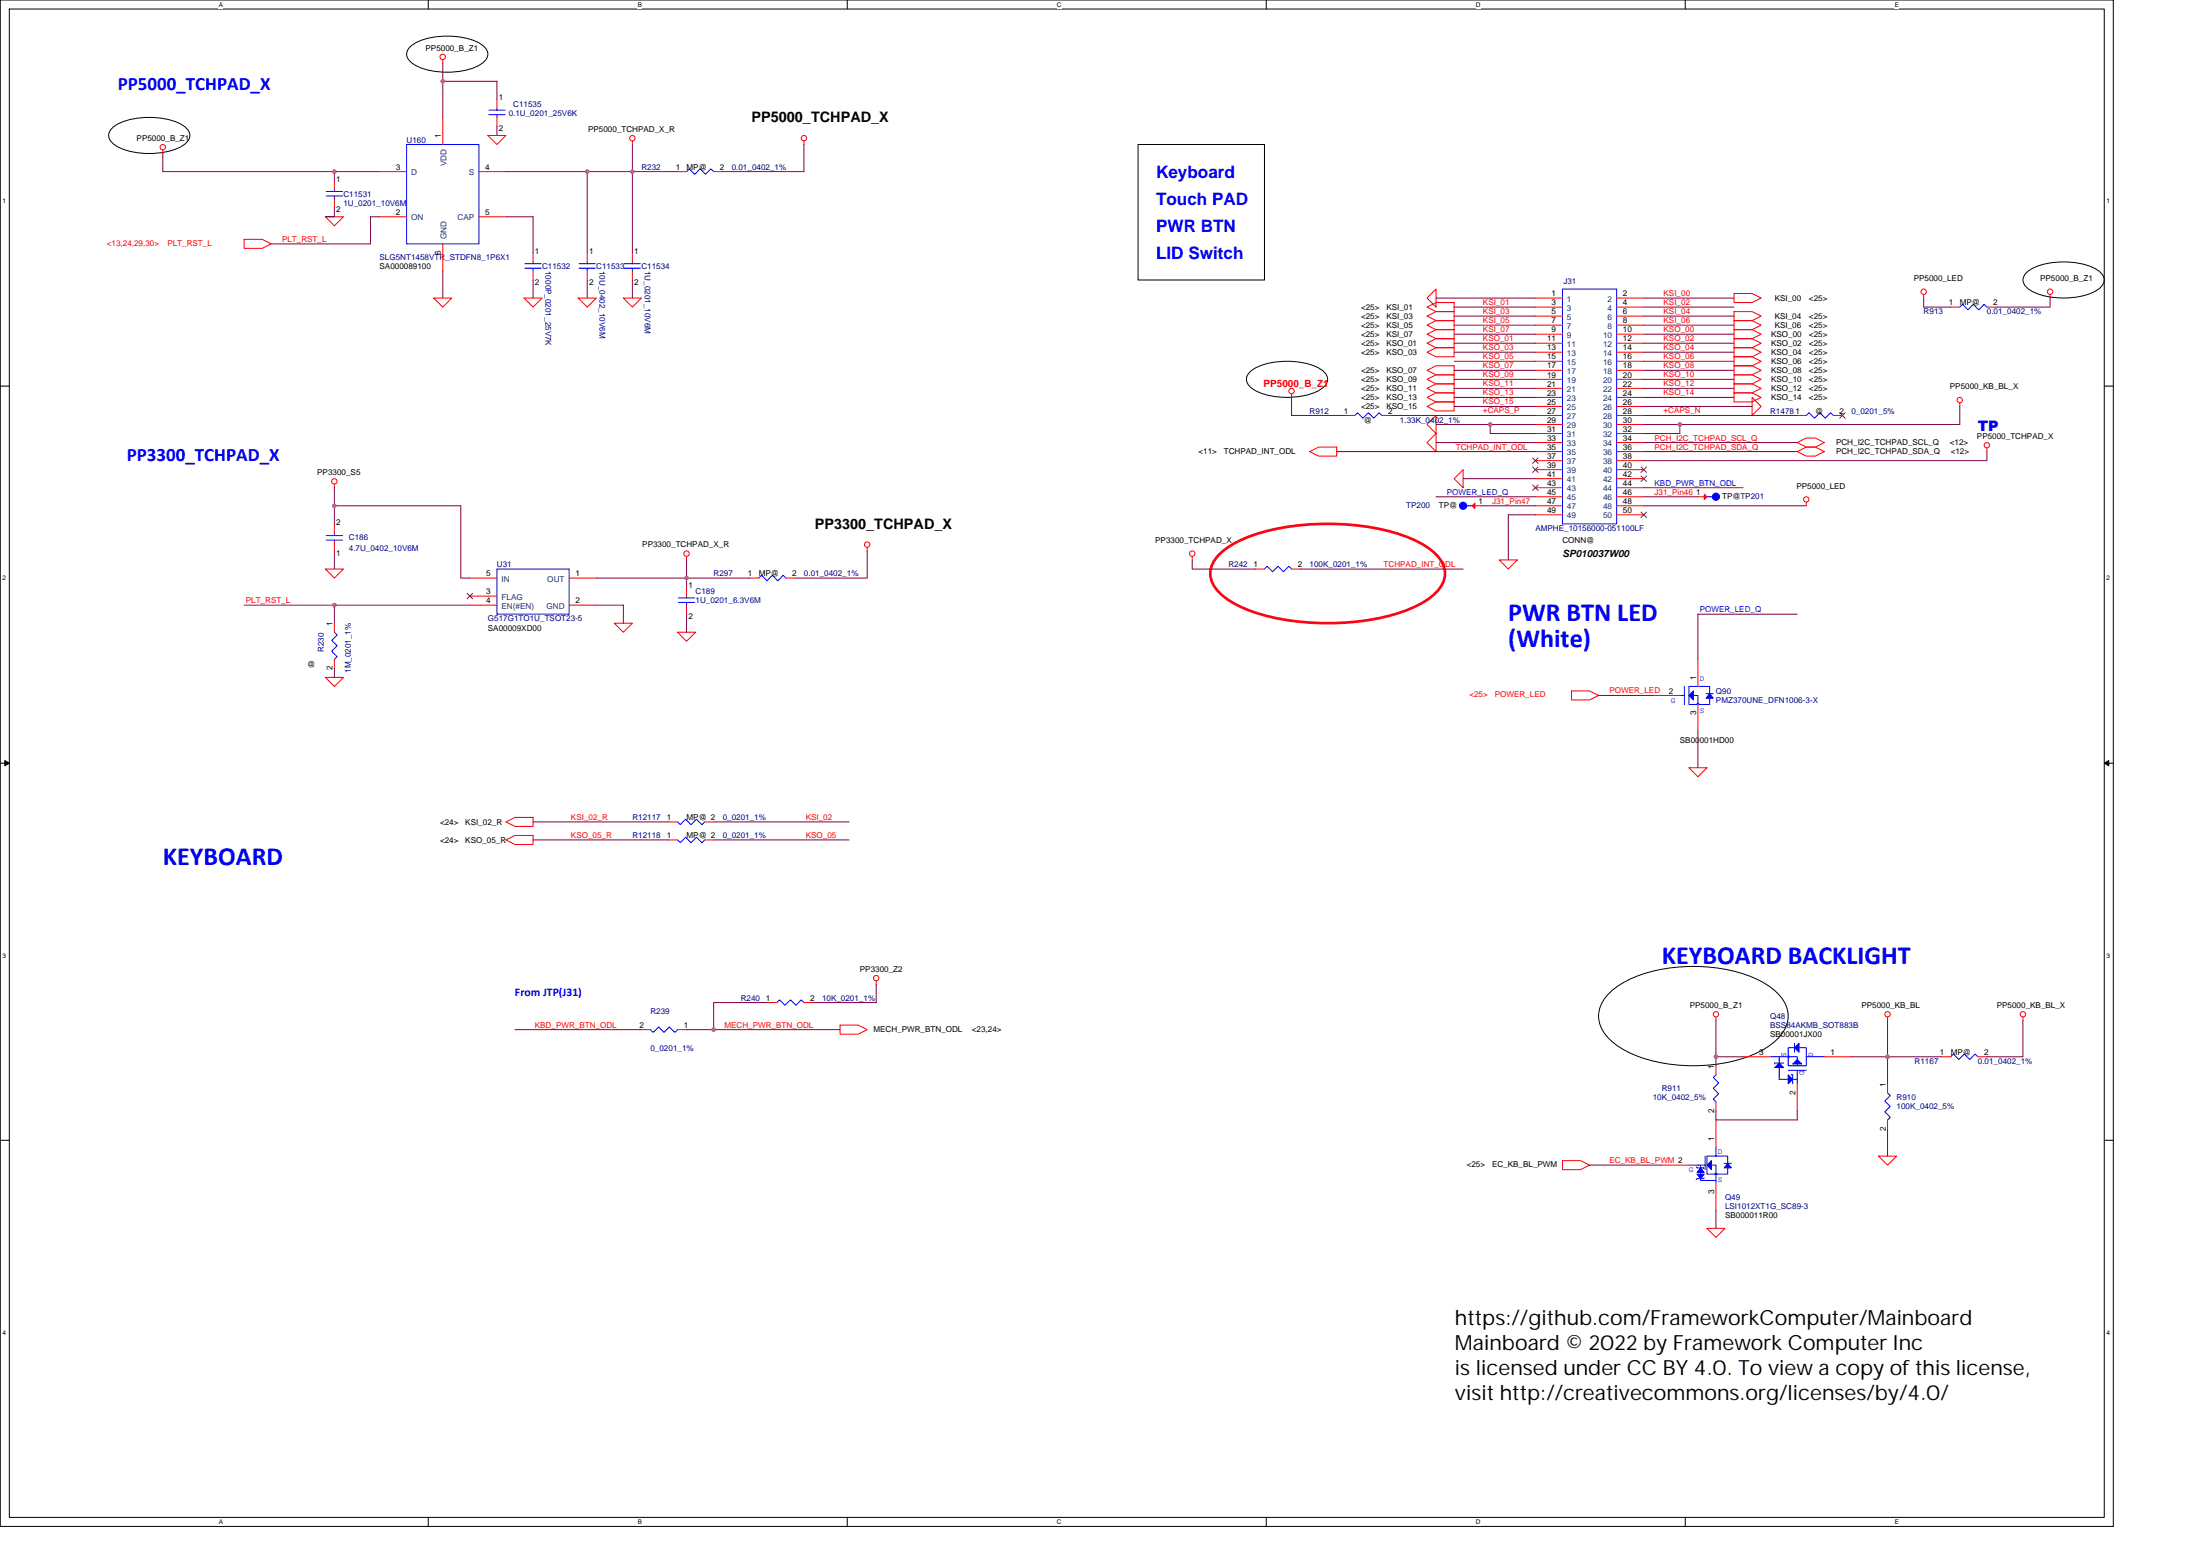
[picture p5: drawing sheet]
<svg xmlns="http://www.w3.org/2000/svg" width="297mm" height="210mm" viewBox="0 0 297 210" stroke-linecap="round" stroke-linejoin="round" font-family="sans-serif">
<path d="M0 0h285.3v206h-285.3zM1.3 1.2h282.8v203.6h-282.8z" fill="none" stroke="#000" stroke-width=".14"/>
<g fill="#fff">
<path d="M29.5 .1h.6v1h-.6z"/>
<path d="M29.5 204.9h.6v1h-.6z"/>
</g>
<path d="M57.8 0v1.2M57.8 204.8v1.2" fill="none" stroke="#000" stroke-width=".14"/>
<g fill="#fff">
<path d="M86.1 .1h.6v1h-.6z"/>
<path d="M86.1 204.9h.6v1h-.6z"/>
</g>
<path d="M114.4 0v1.2M114.4 204.8v1.2" fill="none" stroke="#000" stroke-width=".14"/>
<g fill="#fff">
<path d="M142.7 .1h.6v1h-.6z"/>
<path d="M142.7 204.9h.6v1h-.6z"/>
</g>
<path d="M171 0v1.2M171 204.8v1.2" fill="none" stroke="#000" stroke-width=".14"/>
<g fill="#fff">
<path d="M199.3 .1h.6v1h-.6z"/>
<path d="M199.3 204.9h.6v1h-.6z"/>
</g>
<path d="M227.5 0v1.2M227.5 204.8v1.2" fill="none" stroke="#000" stroke-width=".14"/>
<g fill="#fff">
<path d="M255.8 .1h.6v1h-.6z"/>
<path d="M255.8 204.9h.6v1h-.6z"/>
<path d="M.3 26.7h.5v.9h-.5z"/>
<path d="M284.4 26.7h.5v.9h-.5z"/>
<path d="M.3 77.6h.5v.9h-.5z"/>
<path d="M284.4 77.6h.5v.9h-.5z"/>
</g>
<path d="M0 52.1h1.3M284.1 52.1h1.2" fill="none" stroke="#000" stroke-width=".14"/>
<g fill="#fff">
<path d="M.3 128.5h.5v1h-.5z"/>
<path d="M284.4 128.5h.5v1h-.5z"/>
</g>
<path d="M0 103h1.3M.6 102.7l.7 .3-.7 .4zM284.1 103h1.2M284.1 103l.6-.3v.7z" fill="none" stroke="#000" stroke-width=".14"/>
<path d="M.6 102.7l.7 .3-.7 .4zM284.1 103l.6-.3v.7z" fill="#000"/>
<g fill="#fff">
<path d="M.3 179.4h.5v1h-.5z"/>
<path d="M284.4 179.4h.5v1h-.5z"/>
</g>
<path d="M15.1 17.3a7.5 7.5 0 0 1 5-1.5 7.5 7.5 0 0 1 5.1 1.5 1.26 1.26 0 0 1 0 1.9 7.5 7.5 0 0 1-5.1 1.5 7.5 7.5 0 0 1-5-1.5 1.26 1.26 0 0 1 0-1.9zM55.3 6.4a7.5 7.5 0 0 1 5.1-1.5 7.5 7.5 0 0 1 5 1.5 1.26 1.26 0 0 1 0 1.9 7.5 7.5 0 0 1-5 1.4 7.5 7.5 0 0 1-5.1-1.4 1.26 1.26 0 0 1 0-1.9zM153.7 19.5h17v18.3h-17zM273.6 36.8a7.5 7.5 0 0 1 5-1.4 7.5 7.5 0 0 1 5.1 1.4 1.26 1.26 0 0 1 0 1.9 7.5 7.5 0 0 1-5.1 1.5 7.5 7.5 0 0 1-5-1.5 1.26 1.26 0 0 1 0-1.9zM168.7 50.3a7.5 7.5 0 0 1 5.1-1.5 7.5 7.5 0 0 1 5 1.5 1.26 1.26 0 0 1 0 1.8 7.5 7.5 0 0 1-5 1.5 7.5 7.5 0 0 1-5.1-1.5 1.26 1.26 0 0 1 0-1.8zM217.3 134a14.2 14.2 0 0 1 8.2-3.3 21.2 21.2 0 0 1 12.7 2 6.4 6.4 0 0 1 3.1 3.6 4.6 4.6 0 0 1-2.2 4.7 18.1 18.1 0 0 1-10.5 2.9 18.1 18.1 0 0 1-10.5-2.9 4.6 4.6 0 0 1-2.2-4.7l.3-.8 .5-.8zM0 153.9h1.3M284.1 153.9h1.2" fill="none" stroke="#000" stroke-width=".14"/>
<path d="M165 74.5a16.6 16.6 0 0 1 7.3-3.1 34.6 34.6 0 0 1 16.9 .8 9.8 9.8 0 0 1 5.5 3.7 3.1 3.1 0 0 1-.5 3.8 13 13 0 0 1-6.4 3.4 34.5 34.5 0 0 1-18.5-.5 9.8 9.8 0 0 1-5.5-3.7 3.1 3.1 0 0 1 .5-3.7z" fill="none" stroke="#f00" stroke-width=".36"/>
<g fill="none" stroke="#f00" stroke-width=".14">
<path d="M59.8 8v.5M65.9 18.3h2.4l-1.2 1.2zM85.4 19v.5M108.5 19v.5M22 20.2v.5M33 32.3h2.4l1.2 .6-1.2 .6h-2.4zM43.9 29.3h2.5l-1.3 1.2zM193.9 39v2.5l-1.2-1.3zM234.1 39.6h2.5l1.2 .6-1.2 .6h-2.5zM259.7 39.7v.5M276.8 39.7v.5M58.6 40.2h2.4l-1.2 1.3z"/>
<path d="M70.8 40.2h2.4l-1.2 1.3zM78.1 40.2h2.4l-1.2 1.3zM84.2 40.2h2.4l-1.2 1.3zM174.4 53.2v.4M192.7 45.1l1.2-.6h2.4v1.2h-2.4zM192.7 41.5l1.2-.7h2.4v1.3h-2.4zM192.7 42.7l1.2-.6h2.4v1.2h-2.4zM192.7 43.9l1.2-.6h2.4v1.2h-2.4zM192.7 46.3l1.2-.6h2.4v1.2h-2.4zM192.7 47.5l1.2-.6h2.4v1.3h-2.4zM192.7 50l1.2-.6h2.4v1.2h-2.4zM192.7 51.2l1.2-.6h2.4v1.2h-2.4z"/>
<path d="M192.7 52.4l1.2-.6h2.4v1.2h-2.4zM192.7 53.6l1.2-.6h2.4v1.3h-2.4zM192.7 54.9l1.2-.6h2.4v1.2h-2.4zM192.7 59.7l1.2-1.2v2.5zM193.9 56.1v2.4l-1.2-1.2zM234.1 42.1h2.5l1.2 .6-1.2 .6h-2.5zM234.1 43.3h2.5l1.2 .6-1.2 .6h-2.5zM234.1 44.5h2.5l1.2 .6-1.2 .6h-2.5zM234.1 45.7h2.5l1.2 .6-1.2 .6h-2.5zM234.1 46.9h2.5l1.2 .6-1.2 .7h-2.5zM234.1 48.2h2.5l1.2 .6-1.2 .6h-2.5zM234.1 49.4h2.5l1.2 .6-1.2 .6h-2.5z"/>
<path d="M234.1 50.6h2.5l1.2 .6-1.2 .6h-2.5zM234.1 51.8h2.5l1.2 .6-1.2 .6h-2.5zM234.1 53h2.5l1.2 .6-1.2 .7h-2.5zM236.6 53.6l1.2 1.3-1.2 1.2zM242.7 59.7l1.2-.6h1.2l1.2 .6-1.2 .7h-1.2zM264.6 54.4v.5M43.9 76.8h2.5l-1.3 1.2zM45.1 65.3v.5M63.4 78h3.7M76.8 78h3.7M92.7 75.1v.5M117.1 73.9v.5"/>
<path d="M161 75.1v.5M176.8 61l1.2-.6h2.5v1.2h-2.5zM197.5 63.4v2.4l-1.2-1.2zM202.4 75.6h2.5l-1.3 1.2zM242.7 61l1.2-.6h1.2l1.2 .6-1.2 .6h-1.2zM243.9 67.8v.5M268.3 60.5v.5M43.9 91.4h2.5l-1.3 1.3zM45.1 84.1v1.2M45.1 89v1.2M63.4 80.5h3.7M63.4 81.7h3.7"/>
<path d="M76.8 81.7h3.7M82.9 84.1h2.5l-1.2 1.2zM91.5 85.3h2.4l-1.2 1.3zM212.2 93.3h2.4l1.2 .6-1.2 .6h-2.4zM68.3 110.9l1.2-.6h2.5v1.3h-2.5zM68.3 113.4l1.2-.6h2.5v1.2h-2.5zM228 103.6h2.5l-1.3 1.3zM113.4 138.4h2.5l1.2 .6-1.2 .6h-2.5zM118.3 132.4v.5M231.7 137.3v.5M254.9 137.3v.5M273.1 137.3v.5"/>
<path d="M211 156.7h2.4l1.2 .6-1.2 .6h-2.4zM253.6 156.1h2.5l-1.2 1.2zM230.5 165.8h2.4l-1.2 1.2z"/>
<circle cx="22" cy="19.9" r=".36"/>
<circle cx="59.8" cy="7.7" r=".36"/>
<circle cx="85.4" cy="18.6" r=".36"/>
<circle cx="108.5" cy="18.6" r=".36"/>
<circle cx="259.7" cy="39.4" r=".37"/>
<circle cx="276.8" cy="39.4" r=".36"/>
<circle cx="174.4" cy="52.8" r=".36"/>
<circle cx="264.6" cy="54" r=".36"/>
<circle cx="45.1" cy="65" r=".36"/>
<circle cx="92.7" cy="74.7" r=".36"/>
<circle cx="117.1" cy="73.5" r=".36"/>
<circle cx="161" cy="74.7" r=".36"/>
<circle cx="243.9" cy="67.4" r=".36"/>
<circle cx="268.3" cy="60.1" r=".36"/>
<circle cx="118.3" cy="132" r=".36"/>
<circle cx="231.7" cy="136.9" r=".36"/>
<circle cx="254.8" cy="136.9" r=".36"/>
<circle cx="273.1" cy="136.9" r=".36"/>
</g>
<path d="M67.1 76.8h9.7v6.1h-9.7zM45.1 85.3l.4 .4-.7 .7 .7 .8-.7 .7 .7 .7-.4 .4" fill="none" stroke="#00f" stroke-width=".14"/>
<path d="M63.1 80.1l.7 .7M63.8 80.1l-.7 .7" fill="none" stroke="#804000" stroke-width=".14"/>
<circle cx="197.5" cy="68.3" r=".49" fill="#00f"/>
<g fill="none" stroke="#00f" stroke-width=".14">
<path d="M198 68.3h.8"/>
<circle cx="197.5" cy="68.3" r=".49"/>
</g>
<path d="M198.8 68.3l.3-.4v.7z" fill="#f00"/>
<g fill="none" stroke="#f00" stroke-width=".14">
<path d="M59.8 15.8v3.7M51.2 29.3h3.7M51.2 23.2h3.7M59.8 32.9v3.7M64.7 23.2h3.6M64.7 29.3h3.6M72 34.1v1.3M72 36.6v1.2M85.4 34.1v1.3M85.4 36.6v1.2M181.7 56.1h1.2M186.6 56.1h1.2"/>
<path d="M263.4 41.5h1.2M268.3 41.5h1.2M169.5 76.8h1.2M174.4 76.8h1.2M198.8 68.3l.3-.4v.7zM198.8 68.3h1.2M262.2 142.6h1.2M267 142.6h1.3"/>
</g>
<g fill="none" stroke="#00f" stroke-width=".14">
<path d="M54.9 19.5h9.8v13.4h-9.8zM70.9 36.2h2.2M70.9 35.6h2.2M72 35.4v.2M72 36.2v.4M84.3 36.2h2.2M84.3 35.6h2.2M85.4 35.4v.2M85.4 36.2v.4M182.9 56.1l.4-.4 .7 .8 .7-.8 .8 .8 .7-.8 .4 .4M264.6 41.5l.4-.4 .7 .7 .7-.7 .8 .7 .7-.7 .4 .4M170.7 76.8l.4-.4 .7 .8 .8-.8 .7 .8 .7-.8 .4 .4"/>
<path d="M263.4 142.6l.4-.3 .7 .7 .7-.7 .7 .7 .8-.7 .3 .3"/>
</g>
<circle cx="231.7" cy="67.1" r=".49" fill="#00f"/>
<g fill="none" stroke="#00f" stroke-width=".14">
<path d="M230.5 67.1h.7"/>
<circle cx="231.7" cy="67.1" r=".49"/>
</g>
<path d="M230.1 66.7l.4 .4-.4 .3z" fill="#f00"/>
<path d="M229.2 67.1h1.3M230.1 66.7l.4 .4-.4 .3zM231.7 143.9v1.2M231.7 148.7v1.3" fill="none" stroke="#f00" stroke-width=".14"/>
<path d="M231.7 145.1l-.4 .4 .8 .7-.8 .7 .8 .7-.8 .8 .4 .3M241.4 141.4h2.5v2.5h-2.5z" fill="none" stroke="#00f" stroke-width=".14"/>
<path d="M242.9 140.8v1.2l-.6-.6z" fill="#00f"/>
<path d="M242.9 140.8v1.2l-.6-.6z" fill="none" stroke="#00f" stroke-width=".14"/>
<path d="M242.7 143l.6 .6h-1.2z" fill="#00f"/>
<path d="M239.6 143.5h1.2M241.4 144.5h2.5M241.4 142.6h1.3v1.3M242.3 140.8v1.2M242.7 143l.6 .6h-1.2zM242.7 144.5v1.8" fill="none" stroke="#00f" stroke-width=".14"/>
<path d="M240.2 143.5l.6 .6h-1.2z" fill="#00f"/>
<path d="M240.2 143.5l.6 .6h-1.2zM242.1 145.1v1.2" fill="none" stroke="#00f" stroke-width=".14"/>
<path d="M241.4 145.1l.7 .6-.7 .6z" fill="#00f"/>
<g fill="none" stroke="#00f" stroke-width=".14">
<path d="M66 15.5h2.2M66 14.9h2.2M67.1 14.6v.3M67.1 15.5v.3M44.1 26.5h2.1M44.1 25.8h2.1M45.1 25.6v.2M45.1 26.5v.3M211 39h7.3v31.7h-7.3zM243.9 56.1l.3-.4 .8 .8 .7-.8 .7 .8 .8-.8 .3 .4M44.1 72.3h2.1M44.1 72.9h2.1"/>
<path d="M45.1 72.9v.3M45.1 71.9v.4M102.5 78l.3-.3 .8 .7 .7-.7 .7 .7 .7-.7 .4 .3M91.6 81.3h2.2M91.6 80.7h2.2M92.7 80.5v.2M92.7 81.3v.4M91.5 113.4l.3 .4 .8-.8 .7 .8 .7-.8 .8 .8 .3-.4M91.5 110.9l.3 .4 .8-.7 .7 .7 .7-.7 .8 .7 .3-.4M87.8 139l.4 .4 .7-.8 .8 .8 .7-.8 .7 .8 .4-.4M239 142.6h1.2M239.6 143.5v.1"/>
<path d="M241.4 145.1l.7 .6-.7 .6zM241.4 142.5h.2v.3h-.2v-.2h-1.2v3.1h2.5M241.8 145.1h.3M243.9 142.6h2.4"/>
</g>
<g fill="none" stroke="#f00" stroke-width=".14">
<path d="M67.1 13.4v1.2M67.1 15.8v1.3M45.1 24.4v1.2M45.1 26.8v1.2M207.3 40.2h3.7M207.3 41.5h3.7M207.3 42.7h3.7M207.3 43.9h3.7M207.3 45.1h3.7M207.3 46.3h3.7M207.3 47.5h3.7M207.3 48.8h3.7"/>
<path d="M207.3 50h3.7M207.3 51.2h3.7M207.3 52.4h3.7M207.3 53.6h3.7M207.3 54.9h3.7M207.3 56.1h3.7M207.3 57.3h3.7M207.3 58.5h3.7M207.3 59.7h3.7M218.3 40.2h3.6M218.3 41.5h3.6M218.3 42.7h3.6"/>
<path d="M218.3 43.9h3.6M218.3 45.1h3.6M218.3 46.3h3.6M218.3 47.5h3.6M218.3 48.8h3.6M218.3 50h3.6M218.3 51.2h3.6M218.3 52.4h3.6M218.3 53.6h3.6M218.3 54.9h3.6M218.3 56.1h3.6M218.3 58.5h3.6"/>
<path d="M218.3 59.7h3.6M218.3 57.3h3.6M242.7 56.1h1.2M247.5 56.1h1.3M45.1 73.2v1.2M45.1 70.7v1.2M92.7 79.2v1.3M101.2 78h1.3M106.1 78h1.2M207.3 61h3.7M207.3 62.2h3.7M207.3 63.4h3.7"/>
<path d="M207.3 64.6h3.7M207.3 65.8h3.7M207.3 67.1h3.7M207.3 68.3h3.7M207.3 69.5h3.7M218.3 61h3.6M218.3 62.2h3.6M218.3 63.4h3.6M218.3 64.6h3.6M218.3 65.8h3.6M218.3 67.1h3.6M218.3 68.3h3.6"/>
<path d="M218.3 69.5h3.6M92.7 81.7v1.2M90.3 113.4h1.2M90.3 110.9h1.2M95.1 113.4h1.3M95.1 110.9h1.3M86.6 139h1.2M91.5 139h1.2M235.3 142.6h3.7M242.7 146.3v3.7M246.3 142.6h3.7"/>
</g>
<g fill="none" stroke="#804000" stroke-width=".14">
<path d="M248.4 55.7l.7 .8M249.1 55.7l-.7 .8M206.9 61.8l.8 .8M206.9 63l.8 .8M206.9 65.5l.8 .7M207.7 61.8l-.8 .8M207.7 63l-.8 .8M207.7 65.5l-.8 .7M221.6 63l.7 .8M221.6 64.2l.7 .8M221.6 69.1l.7 .8M222.3 63l-.7 .8"/>
<path d="M222.3 64.2l-.7 .8M222.3 69.1l-.7 .8"/>
</g>
<path d="M228 93.9l.6-.6v1.2z" fill="#00f"/>
<path d="M228 93.9l.6-.6v1.2z" fill="none" stroke="#00f" stroke-width=".14"/>
<path d="M230.8 93.6l.5 .6h-1z" fill="#00f"/>
<path d="M78.2 36.2h2.2M78.2 35.6h2.2M79.3 35.4v.2M79.3 36.2v.4M226.8 93.9h.6M227.4 92.7v2.4M230.3 93.6h1M230.8 94.2v.9h-1.6h.2v-.1h-.3v.1M230.8 93.6l.5 .6h-1zM230.8 93.6v-.9h-2.8v2.4h1.2v-1.2h-.6M104.9 135.3l.4-.3 .7 .7 .7-.7 .7 .7 .8-.7 .3 .3M254.9 147.5l.3 .4-.7 .7 .7 .8-.7 .7 .7 .7-.3 .4" fill="none" stroke="#00f" stroke-width=".14"/>
<path d="M79.3 34.1v1.3M79.3 36.6v1.2M223.2 93.9h3.6M229.2 89v3.7M229.2 95.1v3.7M103.7 135.3h1.2M108.5 135.3h1.3M254.9 146.3v1.2M254.9 151.2v1.2" fill="none" stroke="#f00" stroke-width=".14"/>
<path d="M230.5 157.3l.6-.6v1.2z" fill="#00f"/>
<path d="M230.5 157.3l.6-.6v1.2z" fill="none" stroke="#00f" stroke-width=".14"/>
<path d="M233.3 157l.5 .6h-1z" fill="#00f"/>
<path d="M228 157.3h2.2M230.2 156.1v1.8M231.6 158.5v-.1h.2v.1h-.1M231.7 158.5v1.2M232.8 157h1M233.3 157.6v.9h-1.6M233.3 157v-.9h-2.8v2.4h1.2v-1.2h-.6M233.3 157l.5 .6h-1z" fill="none" stroke="#00f" stroke-width=".14"/>
<path d="M229.6 157.6l.5 .7h-1z" fill="#00f"/>
<path d="M229.6 157.6l.5 .7h-1z" fill="none" stroke="#00f" stroke-width=".14"/>
<path d="M229.1 158.5h1l-.5 .6z" fill="#00f"/>
<path d="M92.7 23.2l.4-.4 .7 .7 .7-.7 .8 .7 .7-.7 .4 .4M229 157.5l.1 .1h.9l.1 .2M229.1 158.5h1l-.5 .6zM229.6 158.3h.1M229.6 157.3v.3M229.6 158.3v.2M229.6 159.1v.2h2.1M230.1 159l-.1 .1h-.9l-.1 .1M231.7 154.8v1.3" fill="none" stroke="#00f" stroke-width=".14"/>
<path d="M91.5 23.2h1.2M96.4 23.2h1.2M224.4 157.3h3.6M231.7 151.2v3.6M231.7 159.7v3.7" fill="none" stroke="#f00" stroke-width=".14"/>
<path d="M59.8 8.5v2.5M22 20.7v2.5h23.1" fill="none" stroke="#800040" stroke-width=".14"/>
<circle cx="45.1" cy="23.2" r=".24" fill="#f0f"/>
<circle cx="45.1" cy="23.2" r=".24" fill="none" stroke="#f0f" stroke-width=".14"/>
<path d="M51.2 23.2h-6.1v1.2M68.3 23.2h11" fill="none" stroke="#800040" stroke-width=".14"/>
<circle cx="79.3" cy="23.2" r=".24" fill="#f0f"/>
<circle cx="79.3" cy="23.2" r=".24" fill="none" stroke="#f0f" stroke-width=".14"/>
<path d="M85.4 34.1v-10.9h-6.1v10.9" fill="none" stroke="#800040" stroke-width=".14"/>
<circle cx="85.4" cy="23.2" r=".24" fill="#f0f"/>
<circle cx="85.4" cy="23.2" r=".24" fill="none" stroke="#f0f" stroke-width=".14"/>
<g fill="none" stroke="#800040" stroke-width=".14">
<path d="M85.4 19.5v3.7h6.1M108.5 19.5v3.7h-10.9M45.1 28v1.3h-1.2M51.2 29.3h-1.2v3.6h-13.4M59.8 36.6v3.6M68.3 29.3h3.7v4.8M72 37.8v2.4M79.3 37.8v2.4M85.4 37.8v2.4M174.4 53.6v2.5h7.3M187.8 56.1h19.5M193.9 40.2h13.4"/>
<path d="M193.9 57.3h7.3M221.9 54.9h14.7M221.9 56.1h20.8M264.6 54.9v2.4"/>
</g>
<circle cx="201.2" cy="57.3" r=".24" fill="#f0f"/>
<circle cx="201.2" cy="57.3" r=".24" fill="none" stroke="#f0f" stroke-width=".14"/>
<path d="M207.3 57.3h-6.1v1.2M221.9 57.3h4.9M226.8 57.3h37.8M226.8 57.3v1.2" fill="none" stroke="#800040" stroke-width=".14"/>
<circle cx="226.8" cy="57.3" r=".24" fill="#f0f"/>
<circle cx="226.8" cy="57.3" r=".24" fill="none" stroke="#f0f" stroke-width=".14"/>
<g fill="none" stroke="#800040" stroke-width=".14">
<path d="M193.9 59.7h13.4M201.2 58.5h6.1M221.9 59.7h20.8M221.9 58.5h4.9M180.5 61h26.8M197.5 64.6h9.8M207.3 69.5h-3.7v6.1M221.9 65.8h13.4M221.9 68.3h22M221.9 61h20.8M268.3 61v1.2h-46.4M231.7 137.8v6.1"/>
<path d="M254.9 137.8v4.8"/>
</g>
<circle cx="231.7" cy="142.6" r=".24" fill="#f0f"/>
<circle cx="231.7" cy="142.6" r=".24" fill="none" stroke="#f0f" stroke-width=".14"/>
<path d="M231.7 142.6h3.6M250 142.6h4.9" fill="none" stroke="#800040" stroke-width=".14"/>
<circle cx="254.8" cy="142.6" r=".24" fill="#f0f"/>
<circle cx="254.8" cy="142.6" r=".24" fill="none" stroke="#f0f" stroke-width=".14"/>
<path d="M67.1 13.4v-2.4h-7.3v4.8M67.1 17.1v1.2M214.6 157.3h9.8M231.7 150v1.2h11v-1.2M254.9 142.6v3.7M254.9 152.4v3.7M231.7 163.4v2.4" fill="none" stroke="#800040" stroke-width=".14"/>
<circle cx="59.8" cy="11" r=".24" fill="#f0f"/>
<circle cx="59.8" cy="11" r=".24" fill="none" stroke="#f0f" stroke-width=".14"/>
<path d="M259.7 40.2v1.3h3.7M276.8 40.2v1.3h-7.3M69.5 139h17.1M92.7 139h3.7M96.4 139h17M103.7 135.3h-7.3v3.7M118.3 132.9v2.4h-8.5M273.1 137.8v4.8h-4.8M254.9 142.6h7.3" fill="none" stroke="#800040" stroke-width=".14"/>
<circle cx="96.4" cy="139" r=".24" fill="#f0f"/>
<circle cx="96.4" cy="139" r=".24" fill="none" stroke="#f0f" stroke-width=".14"/>
<path d="M45.1 68.3h17.1M45.1 65.8v2.5M45.1 68.3v2.4" fill="none" stroke="#800040" stroke-width=".14"/>
<circle cx="45.1" cy="68.3" r=".24" fill="#f0f"/>
<circle cx="45.1" cy="68.3" r=".24" fill="none" stroke="#f0f" stroke-width=".14"/>
<path d="M45.1 74.4v2.4M62.2 68.3v9.7h1.2M80.5 78h12.2M92.7 75.6v2.4M92.7 78v1.2M117.1 74.4v3.6" fill="none" stroke="#800040" stroke-width=".14"/>
<circle cx="92.7" cy="78" r=".24" fill="#f0f"/>
<circle cx="92.7" cy="78" r=".24" fill="none" stroke="#f0f" stroke-width=".14"/>
<path d="M92.7 78h8.5M107.3 78h9.8M33 81.7h12.1" fill="none" stroke="#800040" stroke-width=".14"/>
<circle cx="45.1" cy="81.7" r=".24" fill="#f0f"/>
<circle cx="45.1" cy="81.7" r=".24" fill="none" stroke="#f0f" stroke-width=".14"/>
<g fill="none" stroke="#800040" stroke-width=".14">
<path d="M196.3 41.5h11M196.3 42.7h11M196.3 43.9h11M196.3 45.1h11M196.3 46.3h11M196.3 47.5h11M196.3 48.8h11M196.3 50h11M196.3 51.2h11M196.3 52.4h11M196.3 53.6h11M196.3 54.9h11"/>
<path d="M221.9 40.2h12.2M221.9 41.5h12.2M221.9 42.7h12.2M221.9 43.9h12.2M221.9 45.1h12.2M221.9 46.3h12.2M221.9 47.5h12.2M221.9 48.8h12.2M221.9 50h12.2M221.9 51.2h12.2M221.9 52.4h12.2M221.9 53.6h12.2"/>
<path d="M161 75.6v1.2h8.5M175.6 76.8h21.9M193.9 67.1h13.4M200 68.3h7.3M221.9 67.1h7.3M45.1 90.2v1.2M63.4 81.7h-18.3v2.4M80.5 81.7h3.7v2.4M92.7 82.9v2.4M215.8 93.9h7.4M229.2 98.8v4.8M242.7 82.9h-13.5v6.1"/>
<path d="M72 110.9h18.3M72 113.4h18.3M96.4 110.9h18.2M96.4 113.4h18.2"/>
</g>
<circle cx="45.1" cy="23.2" r=".24" fill="#f0f"/>
<circle cx="45.1" cy="23.2" r=".24" fill="none" stroke="#f0f" stroke-width=".14"/>
<circle cx="79.3" cy="23.2" r=".24" fill="#f0f"/>
<circle cx="79.3" cy="23.2" r=".24" fill="none" stroke="#f0f" stroke-width=".14"/>
<circle cx="85.4" cy="23.2" r=".24" fill="#f0f"/>
<circle cx="85.4" cy="23.2" r=".24" fill="none" stroke="#f0f" stroke-width=".14"/>
<circle cx="201.2" cy="57.3" r=".24" fill="#f0f"/>
<circle cx="201.2" cy="57.3" r=".24" fill="none" stroke="#f0f" stroke-width=".14"/>
<circle cx="226.8" cy="57.3" r=".24" fill="#f0f"/>
<circle cx="226.8" cy="57.3" r=".24" fill="none" stroke="#f0f" stroke-width=".14"/>
<circle cx="231.7" cy="142.6" r=".24" fill="#f0f"/>
<circle cx="231.7" cy="142.6" r=".24" fill="none" stroke="#f0f" stroke-width=".14"/>
<circle cx="254.8" cy="142.6" r=".24" fill="#f0f"/>
<circle cx="254.8" cy="142.6" r=".24" fill="none" stroke="#f0f" stroke-width=".14"/>
<circle cx="59.8" cy="11" r=".24" fill="#f0f"/>
<circle cx="59.8" cy="11" r=".24" fill="none" stroke="#f0f" stroke-width=".14"/>
<circle cx="96.4" cy="139" r=".24" fill="#f0f"/>
<circle cx="96.4" cy="139" r=".24" fill="none" stroke="#f0f" stroke-width=".14"/>
<circle cx="45.1" cy="68.3" r=".24" fill="#f0f"/>
<circle cx="45.1" cy="68.3" r=".24" fill="none" stroke="#f0f" stroke-width=".14"/>
<circle cx="92.7" cy="78" r=".24" fill="#f0f"/>
<circle cx="92.7" cy="78" r=".24" fill="none" stroke="#f0f" stroke-width=".14"/>
<circle cx="45.1" cy="81.7" r=".24" fill="#f0f"/>
<circle cx="45.1" cy="81.7" r=".24" fill="none" stroke="#f0f" stroke-width=".14"/>
<g font-size="3.5" fill="#00f">
<text x="203.6" y="83.8">PWR BTN LED</text>
<text x="203.6" y="87.4">(White)</text>
<text x="22" y="116.7">KEYBOARD</text>
<text x="224.4" y="130.2">KEYBOARD BACKLIGHT</text>
</g>
<g font-size="2.8">
<text x="196.4" y="178.9">https://github.com/FrameworkComputer/Mainboard</text>
<text x="196.4" y="182.3">Mainboard © 2022 by Framework Computer Inc</text>
<text x="196.4" y="185.7">is licensed under CC BY 4.0. To view a copy of this license,</text>
<text x="196.4" y="189">visit http://creativecommons.org/licenses/by/4.0/</text>
</g>
<g font-size="2.6" fill="#00f">
<text x="15.9" y="12.2">PP5000_TCHPAD_X</text>
<text x="17.1" y="62.2">PP3300_TCHPAD_X</text>
</g>
<g font-size="2.3" fill="#00f">
<text x="156.1" y="24">Keyboard</text>
<text x="156.1" y="27.7">Touch PAD</text>
<text x="156.1" y="31.4">PWR BTN</text>
<text x="156.1" y="35">LID Switch</text>
</g>
<g font-size="1.9">
<text x="101.5" y="16.5">PP5000_TCHPAD_X</text>
<text x="110" y="71.4">PP3300_TCHPAD_X</text>
</g>
<text font-size="1.9" fill="#00f" x="267" y="58.2">TP</text>
<text font-size="1.6" fill="#00f" x="69.5" y="134.4">From JTP(J31)</text>
<text font-size="1.3" fill="#f00" x="170.6" y="52.2">PP5000_B_Z1</text>
<text font-size="1.3" x="211" y="75.1">SP010037W00</text>
<g font-size="1.1">
<text x="57.5" y="6.8">PP5000_B_Z1</text>
<text x="67.3" y="13.5">1</text>
<text x="67.3" y="17.7">2</text>
<text x="79.4" y="17.8">PP5000_TCHPAD_X_R</text>
<text x="18.4" y="19">PP5000_B_Z1</text>
<text x="53.4" y="22.9">3</text>
<text x="59.5" y="18.7" transform="rotate(-90 59.5 18.7)">1</text>
<text x="65.5" y="22.9">4</text>
<text x="91.2" y="22.9">1</text>
<text x="92.7" y="22.9">MP@</text>
<text x="97.2" y="22.9">2</text>
<text x="45.4" y="24.5">1</text>
<text x="45.4" y="28.7">2</text>
<text x="53.4" y="29">2</text>
<text x="65.5" y="29">5</text>
<text x="59.5" y="34.4" transform="rotate(-90 59.5 34.4)">6</text>
<text x="72.2" y="34.3">1</text>
<text x="79.5" y="34.3">1</text>
<text x="85.6" y="34.3">1</text>
<text x="51.2" y="36.3">SA000089100</text>
<text x="72.2" y="38.4">2</text>
<text x="79.5" y="38.4">2</text>
<text x="85.6" y="38.4">2</text>
<text x="183.8" y="41.8">&lt;25&gt;</text>
<text x="187.2" y="41.8">KSI_01</text>
<text x="209.5" y="40">1</text>
<text x="209.5" y="41.2">3</text>
<text x="219.1" y="40">2</text>
<text x="219.1" y="41.2">4</text>
<text x="239.6" y="40.6">KSI_00</text>
<text x="244.2" y="40.6">&lt;25&gt;</text>
<text x="258.4" y="37.9">PP5000_LED</text>
<text x="263.1" y="41.2">1</text>
<text x="264.6" y="41.2">MP@</text>
<text x="269.1" y="41.2">2</text>
<text x="275.5" y="37.9">PP5000_B_Z1</text>
<text x="183.8" y="45.5">&lt;25&gt;</text>
<text x="183.8" y="43">&lt;25&gt;</text>
<text x="183.8" y="44.3">&lt;25&gt;</text>
<text x="183.8" y="46.7">&lt;25&gt;</text>
<text x="183.8" y="47.9">&lt;25&gt;</text>
<text x="187.2" y="45.5">KSI_07</text>
<text x="187.2" y="43">KSI_03</text>
<text x="187.2" y="44.3">KSI_05</text>
<text x="187.2" y="46.7">KSO_01</text>
<text x="187.2" y="47.9">KSO_03</text>
<text x="208.9" y="46.1">11</text>
<text x="208.9" y="47.3">13</text>
<text x="209.5" y="42.4">5</text>
<text x="209.5" y="43.6">7</text>
<text x="209.5" y="44.9">9</text>
<text x="219.1" y="42.4">6</text>
<text x="219.1" y="43.6">8</text>
<text x="219.1" y="44.9">10</text>
<text x="219.1" y="46.1">12</text>
<text x="219.1" y="47.3">14</text>
<text x="239.1" y="45.5">KSO_00</text>
<text x="239.1" y="46.7">KSO_02</text>
<text x="239.1" y="47.9">KSO_04</text>
<text x="239.6" y="43">KSI_04</text>
<text x="239.6" y="44.3">KSI_06</text>
<text x="244.2" y="45.5">&lt;25&gt;</text>
<text x="244.2" y="46.7">&lt;25&gt;</text>
<text x="244.2" y="47.9">&lt;25&gt;</text>
<text x="244.2" y="43">&lt;25&gt;</text>
<text x="244.2" y="44.3">&lt;25&gt;</text>
<text x="183.8" y="50.4">&lt;25&gt;</text>
<text x="183.8" y="51.6">&lt;25&gt;</text>
<text x="183.8" y="52.8">&lt;25&gt;</text>
<text x="187.2" y="50.4">KSO_07</text>
<text x="187.2" y="51.6">KSO_09</text>
<text x="187.2" y="52.8">KSO_11</text>
<text x="208.9" y="48.5">15</text>
<text x="208.9" y="49.7">17</text>
<text x="208.9" y="51">19</text>
<text x="208.9" y="52.2">21</text>
<text x="208.9" y="53.4">23</text>
<text x="219.1" y="48.5">16</text>
<text x="219.1" y="49.7">18</text>
<text x="219.1" y="51">20</text>
<text x="219.1" y="52.2">22</text>
<text x="219.1" y="53.4">24</text>
<text x="239.1" y="49.1">KSO_06</text>
<text x="239.1" y="50.4">KSO_08</text>
<text x="239.1" y="51.6">KSO_10</text>
<text x="239.1" y="52.8">KSO_12</text>
<text x="244.2" y="49.1">&lt;25&gt;</text>
<text x="244.2" y="50.4">&lt;25&gt;</text>
<text x="244.2" y="51.6">&lt;25&gt;</text>
<text x="244.2" y="52.8">&lt;25&gt;</text>
<text x="263.3" y="52.6">PP5000_KB_BL_X</text>
<text x="181.5" y="55.8">1</text>
<text x="183.8" y="54">&lt;25&gt;</text>
<text x="183.8" y="55.2">&lt;25&gt;</text>
<text x="184.1" y="57.1">@</text>
<text x="187.2" y="54">KSO_13</text>
<text x="187.2" y="55.2">KSO_15</text>
<text x="187.4" y="55.8">2</text>
<text x="208.9" y="54.6">25</text>
<text x="208.9" y="55.8">27</text>
<text x="208.9" y="57.1">29</text>
<text x="208.9" y="58.3">31</text>
<text x="208.9" y="59.5">33</text>
<text x="219.1" y="54.6">26</text>
<text x="219.1" y="55.8">28</text>
<text x="219.1" y="58.3">32</text>
<text x="219.1" y="59.5">34</text>
<text x="219.1" y="57.1">30</text>
<text x="239.1" y="54">KSO_14</text>
<text x="244.2" y="54">&lt;25&gt;</text>
<text x="245.1" y="55.8">@</text>
<text x="248.4" y="55.8">2</text>
<text x="266.9" y="59.3">PP5000_TCHPAD_X</text>
<text x="42.8" y="64.1">PP3300_S5</text>
<text x="161.8" y="61.3">&lt;11&gt;</text>
<text x="165.2" y="61.3">TCHPAD_INT_ODL</text>
<text x="208.9" y="60.7">35</text>
<text x="208.9" y="61.9">37</text>
<text x="208.9" y="63.2">39</text>
<text x="208.9" y="64.4">41</text>
<text x="208.9" y="65.6">43</text>
<text x="219.1" y="60.7">36</text>
<text x="219.1" y="61.9">38</text>
<text x="219.1" y="63.2">40</text>
<text x="219.1" y="64.4">42</text>
<text x="219.1" y="65.6">44</text>
<text x="242.5" y="66">PP5000_LED</text>
<text x="247.9" y="60.1">PCH_I2C_TCHPAD_SCL_Q</text>
<text x="247.9" y="61.3">PCH_I2C_TCHPAD_SDA_Q</text>
<text x="263.3" y="60.1">&lt;12&gt;</text>
<text x="263.4" y="61.3">&lt;12&gt;</text>
<text x="45.4" y="70.8">2</text>
<text x="194.3" y="68.5">TP@</text>
<text x="199.6" y="68">1</text>
<text x="208.9" y="66.8">45</text>
<text x="208.9" y="68">47</text>
<text x="208.9" y="69.2">49</text>
<text x="219.1" y="66.8">46</text>
<text x="219.1" y="68">48</text>
<text x="219.1" y="69.2">50</text>
<text x="229" y="66.8">1</text>
<text x="232.5" y="67.3">TP@TP201</text>
<text x="45.4" y="75">1</text>
<text x="65.6" y="77.8">5</text>
<text x="77.7" y="77.8">1</text>
<text x="86.7" y="73.9">PP3300_TCHPAD_X_R</text>
<text x="101" y="77.8">1</text>
<text x="102.5" y="77.8">MP@</text>
<text x="107" y="77.8">2</text>
<text x="156" y="73.3">PP3300_TCHPAD_X</text>
<text x="169.3" y="76.6">1</text>
<text x="175.2" y="76.6">2</text>
<text x="211" y="73.3">CONN@</text>
<text x="65.6" y="80.2">3</text>
<text x="65.6" y="81.4">4</text>
<text x="77.7" y="81.4">2</text>
<text x="92.9" y="79.4">1</text>
<text x="92.9" y="83.5">2</text>
<text x="41.5" y="90">@</text>
<text x="44.9" y="84.5" transform="rotate(-90 44.9 84.5)">1</text>
<text x="65.9" y="85.1">SA00009XD00</text>
<text x="44.9" y="90.5" transform="rotate(-90 44.9 90.5)">2</text>
<text x="225.3" y="93.6">2</text>
<text x="229" y="91.8" transform="rotate(-90 229 91.8)">1</text>
<text x="226.8" y="100.3">SB00001HD00</text>
<text x="229" y="96.6" transform="rotate(-90 229 96.6)">3</text>
<text x="59.4" y="111.3">&lt;24&gt;</text>
<text x="59.4" y="113.8">&lt;24&gt;</text>
<text x="62.8" y="111.3">KSI_02_R</text>
<text x="62.8" y="113.8">KSO_05_R</text>
<text x="90" y="113.1">1</text>
<text x="90" y="110.7">1</text>
<text x="92.7" y="113.2">MP@ 2</text>
<text x="92.7" y="110.7">MP@ 2</text>
<text x="116.1" y="131.2">PP3300_Z2</text>
<text x="103.4" y="135.1">1</text>
<text x="109.4" y="135.1">2</text>
<text x="228.1" y="136.1">PP5000_B_Z1</text>
<text x="251.3" y="136.1">PP5000_KB_BL</text>
<text x="269.6" y="136.1">PP5000_KB_BL_X</text>
<text x="86.4" y="138.7">2</text>
<text x="92.3" y="138.7">1</text>
<text x="117.9" y="139.4">MECH_PWR_BTN_ODL</text>
<text x="131.2" y="139.4">&lt;23,24&gt;</text>
<text x="237.5" y="142.4">3</text>
<text x="239" y="140">SB00001JX00</text>
<text x="247.2" y="142.4">1</text>
<text x="261.9" y="142.4">1</text>
<text x="263.4" y="142.4">MP@</text>
<text x="267.9" y="142.4">2</text>
<text x="231.4" y="144.2" transform="rotate(-90 231.4 144.2)">1</text>
<text x="242.4" y="147.8" transform="rotate(-90 242.4 147.8)">2</text>
<text x="254.6" y="146.7" transform="rotate(-90 254.6 146.7)">1</text>
<text x="231.4" y="154" transform="rotate(-90 231.4 154)">1</text>
<text x="231.4" y="150.2" transform="rotate(-90 231.4 150.2)">2</text>
<text x="254.6" y="152.6" transform="rotate(-90 254.6 152.6)">2</text>
<text x="198" y="157.5">&lt;25&gt;</text>
<text x="201.4" y="157.5">EC_KB_BL_PWM</text>
<text x="231.4" y="161.2" transform="rotate(-90 231.4 161.2)">3</text>
<text x="232.9" y="164.4">SB000011R00</text>
</g>
<g font-size="1.1" fill="#000080">
<text x="68.7" y="15.6">0.1U_0201_25V6K</text>
<text x="69.3" y="14.4">C11535</text>
<text x="54.9" y="19.3">U160</text>
<text x="86.6" y="22.9">R232</text>
<text x="98.8" y="22.9">0.01_0402_1%</text>
<text x="46.4" y="26.6">C11531</text>
<text x="46.4" y="27.8">1U_0201_10V6M</text>
<text x="51.2" y="35.1">SLG5NT1458VTR_STDFN8_1P6X1</text>
<text x="73.2" y="36.3">C11532</text>
<text x="73.6" y="36.6" transform="rotate(90 73.6 36.6)">1000P_0201_25V7K</text>
<text x="80.5" y="36.3">C11533</text>
<text x="81" y="36.6" transform="rotate(90 81 36.6)">10U_0402_10V6M</text>
<text x="86.6" y="36.3">C11534</text>
<text x="87.1" y="36.6" transform="rotate(90 87.1 36.6)">1U_0201_10V6M</text>
<text x="211.1" y="38.3">J31</text>
<text x="259.7" y="42.4">R913</text>
<text x="268.3" y="42.4">0.01_0402_1%</text>
<text x="176.8" y="55.8">R912</text>
<text x="189" y="57.1">1.33K_0402_1%</text>
<text x="239" y="55.8">R14781</text>
<text x="250" y="55.8">0_0201_5%</text>
<text x="189.9" y="68.5">TP200</text>
<text x="207.3" y="71.7">AMPHE_10156000-051100LF</text>
<text x="47.1" y="72.9">C186</text>
<text x="47.1" y="74.4">4.7U_0402_10V6M</text>
<text x="67.1" y="76.6">U31</text>
<text x="96.4" y="77.8">R297</text>
<text x="108.5" y="77.8">0.01_0402_1%</text>
<text x="165.9" y="76.6">R242</text>
<text x="176.8" y="76.6">100K_0201_1%</text>
<text x="65.9" y="83.9">G517G1TO1U_TSOT23-5</text>
<text x="93.9" y="80.2">C189</text>
<text x="93.9" y="81.5">1U_0201_6.3V6M</text>
<text x="43.7" y="88" transform="rotate(-90 43.7 88)">R230</text>
<text x="47.4" y="90.8" transform="rotate(-90 47.4 90.8)">1M_0201_1%</text>
<text x="231.7" y="93.6">Q90</text>
<text x="231.7" y="94.9">PMZ370UNE_DFN1006-3-X</text>
<text x="85.4" y="113.2">R12118</text>
<text x="85.4" y="110.7">R12117</text>
<text x="97.6" y="113.2">0_0201_1%</text>
<text x="97.6" y="110.7">0_0201_1%</text>
<text x="87.8" y="136.9">R239</text>
<text x="100" y="135.1">R240</text>
<text x="111" y="135.1">10K_0201_1%</text>
<text x="239" y="137.5">Q48</text>
<text x="87.8" y="141.9">0_0201_1%</text>
<text x="239" y="138.8">BSS84AKMB_SOT883B</text>
<text x="258.5" y="143.6">R1167</text>
<text x="267" y="143.6">0.01_0402_1%</text>
<text x="223.2" y="148.5">10K_0402_5%</text>
<text x="224.4" y="147.3">R911</text>
<text x="256.1" y="148.5">R910</text>
<text x="256.1" y="149.7">100K_0402_5%</text>
<text x="232.9" y="161.9">Q49</text>
<text x="232.9" y="163.1">LSI1012XT1G_SC89-3</text>
</g>
<g font-size="1.1" fill="#004080">
<text x="55.5" y="23.7">D</text>
<text x="60.3" y="22.5" transform="rotate(-90 60.3 22.5)">VDD</text>
<text x="63.3" y="23.7">S</text>
<text x="55.5" y="29.8">ON</text>
<text x="61.8" y="29.8">CAP</text>
<text x="60.3" y="32.3" transform="rotate(-90 60.3 32.3)">GND</text>
<text x="211.6" y="40.7">1</text>
<text x="211.6" y="41.9">3</text>
<text x="217.1" y="40.7">2</text>
<text x="217.1" y="41.9">4</text>
<text x="211.6" y="43.2">5</text>
<text x="211.6" y="44.4">7</text>
<text x="211.6" y="45.6">9</text>
<text x="211.6" y="46.8">11</text>
<text x="216.4" y="45.6">10</text>
<text x="216.4" y="46.8">12</text>
<text x="217.1" y="43.2">6</text>
<text x="217.1" y="44.4">8</text>
<text x="211.6" y="48">13</text>
<text x="211.6" y="49.3">15</text>
<text x="211.6" y="50.5">17</text>
<text x="211.6" y="51.7">19</text>
<text x="211.6" y="52.9">21</text>
<text x="216.4" y="48">14</text>
<text x="216.4" y="49.3">16</text>
<text x="216.4" y="50.5">18</text>
<text x="216.4" y="51.7">20</text>
<text x="216.4" y="52.9">22</text>
<text x="211.6" y="54.1">23</text>
<text x="211.6" y="55.4">25</text>
<text x="211.6" y="56.6">27</text>
<text x="211.6" y="57.8">29</text>
<text x="211.6" y="59">31</text>
<text x="216.4" y="54.1">24</text>
<text x="216.4" y="55.4">26</text>
<text x="216.4" y="56.6">28</text>
<text x="216.4" y="59">32</text>
<text x="216.4" y="57.8">30</text>
<text x="211.6" y="60.2">33</text>
<text x="211.6" y="61.5">35</text>
<text x="211.6" y="62.7">37</text>
<text x="211.6" y="63.9">39</text>
<text x="211.6" y="65.1">41</text>
<text x="216.4" y="60.2">34</text>
<text x="216.4" y="61.5">36</text>
<text x="216.4" y="62.7">38</text>
<text x="216.4" y="63.9">40</text>
<text x="216.4" y="65.1">42</text>
<text x="211.6" y="66.3">43</text>
<text x="211.6" y="67.6">45</text>
<text x="211.6" y="68.8">47</text>
<text x="211.6" y="70">49</text>
<text x="216.4" y="66.3">44</text>
<text x="216.4" y="67.6">46</text>
<text x="216.4" y="68.8">48</text>
<text x="216.4" y="70">50</text>
<text x="67.7" y="78.5">IN</text>
<text x="67.7" y="81">FLAG</text>
<text x="67.7" y="82.2">EN(#EN)</text>
<text x="73.8" y="82.2">GND</text>
<text x="73.9" y="78.5">OUT</text>
</g>
<g font-size="1.1" fill="#f00">
<text x="14.4" y="33.2">&lt;13,24,29,30&gt;</text>
<text x="22.6" y="33.2">PLT_RST_L</text>
<text x="38.1" y="32.6">PLT_RST_L</text>
<text x="200.2" y="41.2">KSI_01</text>
<text x="224.6" y="40">KSI_00</text>
<text x="224.6" y="41.2">KSI_02</text>
<text x="200.2" y="42.4">KSI_03</text>
<text x="200.2" y="43.6">KSI_05</text>
<text x="200.2" y="44.8">KSI_07</text>
<text x="200.2" y="46.1">KSO_01</text>
<text x="200.2" y="47.3">KSO_03</text>
<text x="224.6" y="42.4">KSI_04</text>
<text x="224.6" y="43.6">KSI_06</text>
<text x="224.6" y="44.8">KSO_00</text>
<text x="224.6" y="46.1">KSO_02</text>
<text x="224.6" y="47.3">KSO_04</text>
<text x="200.2" y="48.5">KSO_05</text>
<text x="200.2" y="49.7">KSO_07</text>
<text x="200.2" y="50.9">KSO_09</text>
<text x="200.2" y="52.2">KSO_11</text>
<text x="200.2" y="53.4">KSO_13</text>
<text x="224.6" y="48.5">KSO_06</text>
<text x="224.6" y="49.7">KSO_08</text>
<text x="224.6" y="50.9">KSO_10</text>
<text x="224.6" y="52.2">KSO_12</text>
<text x="224.6" y="53.4">KSO_14</text>
<text x="200.2" y="55.8">+CAPS_P</text>
<text x="200.2" y="54.6">KSO_15</text>
<text x="223.4" y="59.5">PCH_I2C_TCHPAD_SCL_Q</text>
<text x="224.6" y="55.8">+CAPS_N</text>
<text x="196.6" y="60.7">TCHPAD_INT_ODL</text>
<text x="223.4" y="60.7">PCH_I2C_TCHPAD_SDA_Q</text>
<text x="201.4" y="68">J31_Pin47</text>
<text x="223.4" y="66.8">J31_Pin46</text>
<text x="186.8" y="76.5">TCHPAD_INT_ODL</text>
<text x="33.2" y="81.4">PLT_RST_L</text>
<text x="198.4" y="94.1">&lt;25&gt;</text>
<text x="201.8" y="94.1">POWER_LED</text>
<text x="217.3" y="93.6">POWER_LED</text>
<text x="77.1" y="110.7">KSI_02_R</text>
<text x="77.1" y="113.1">KSO_05_R</text>
<text x="108.8" y="110.7">KSI_02</text>
<text x="108.8" y="113.1">KSO_05</text>
<text x="72.2" y="138.7">KBD_PWR_BTN_ODL</text>
<text x="97.8" y="138.7">MECH_PWR_BTN_ODL</text>
<text x="217.3" y="157">EC_KB_BL_PWM 2</text>
</g>
<g font-size="1.1" fill="#00f">
<text x="223.4" y="65.6">KBD_PWR_BTN_ODL</text>
<text x="195.4" y="66.8">POWER_LED_Q</text>
<text x="229.5" y="82.6">POWER_LED_Q</text>
<text x="225.6" y="94.9">G</text>
<text x="229.5" y="91.9">D</text>
<text x="229.5" y="96.2">S</text>
<text x="241.1" y="142.6" transform="rotate(-90 241.1 142.6)">S</text>
<text x="244.8" y="142.6" transform="rotate(-90 244.8 142.6)">D</text>
<text x="243.6" y="145.1" transform="rotate(-90 243.6 145.1)">G</text>
<text x="231.9" y="155.7">D</text>
<text x="228" y="158.3">G</text>
<text x="231.9" y="159.6">S</text>
</g>
<g font-size=".9">
<text x="29.5" y=".9">A</text>
<text x="86.1" y=".9">B</text>
<text x="142.7" y=".9">C</text>
<text x="199.3" y=".9">D</text>
<text x="255.8" y=".9">E</text>
<text x=".3" y="27.5">1</text>
<text x="284.4" y="27.5">1</text>
<text x=".3" y="78.4">2</text>
<text x="284.4" y="78.4">2</text>
<text x=".3" y="129.3">3</text>
<text x="284.4" y="129.3">3</text>
<text x=".3" y="180.2">4</text>
<text x="284.4" y="180.2">4</text>
<text x="29.5" y="205.7">A</text>
<text x="86.1" y="205.7">B</text>
<text x="142.7" y="205.7">C</text>
<text x="199.3" y="205.7">D</text>
<text x="255.8" y="205.7">E</text>
</g>
</svg>
